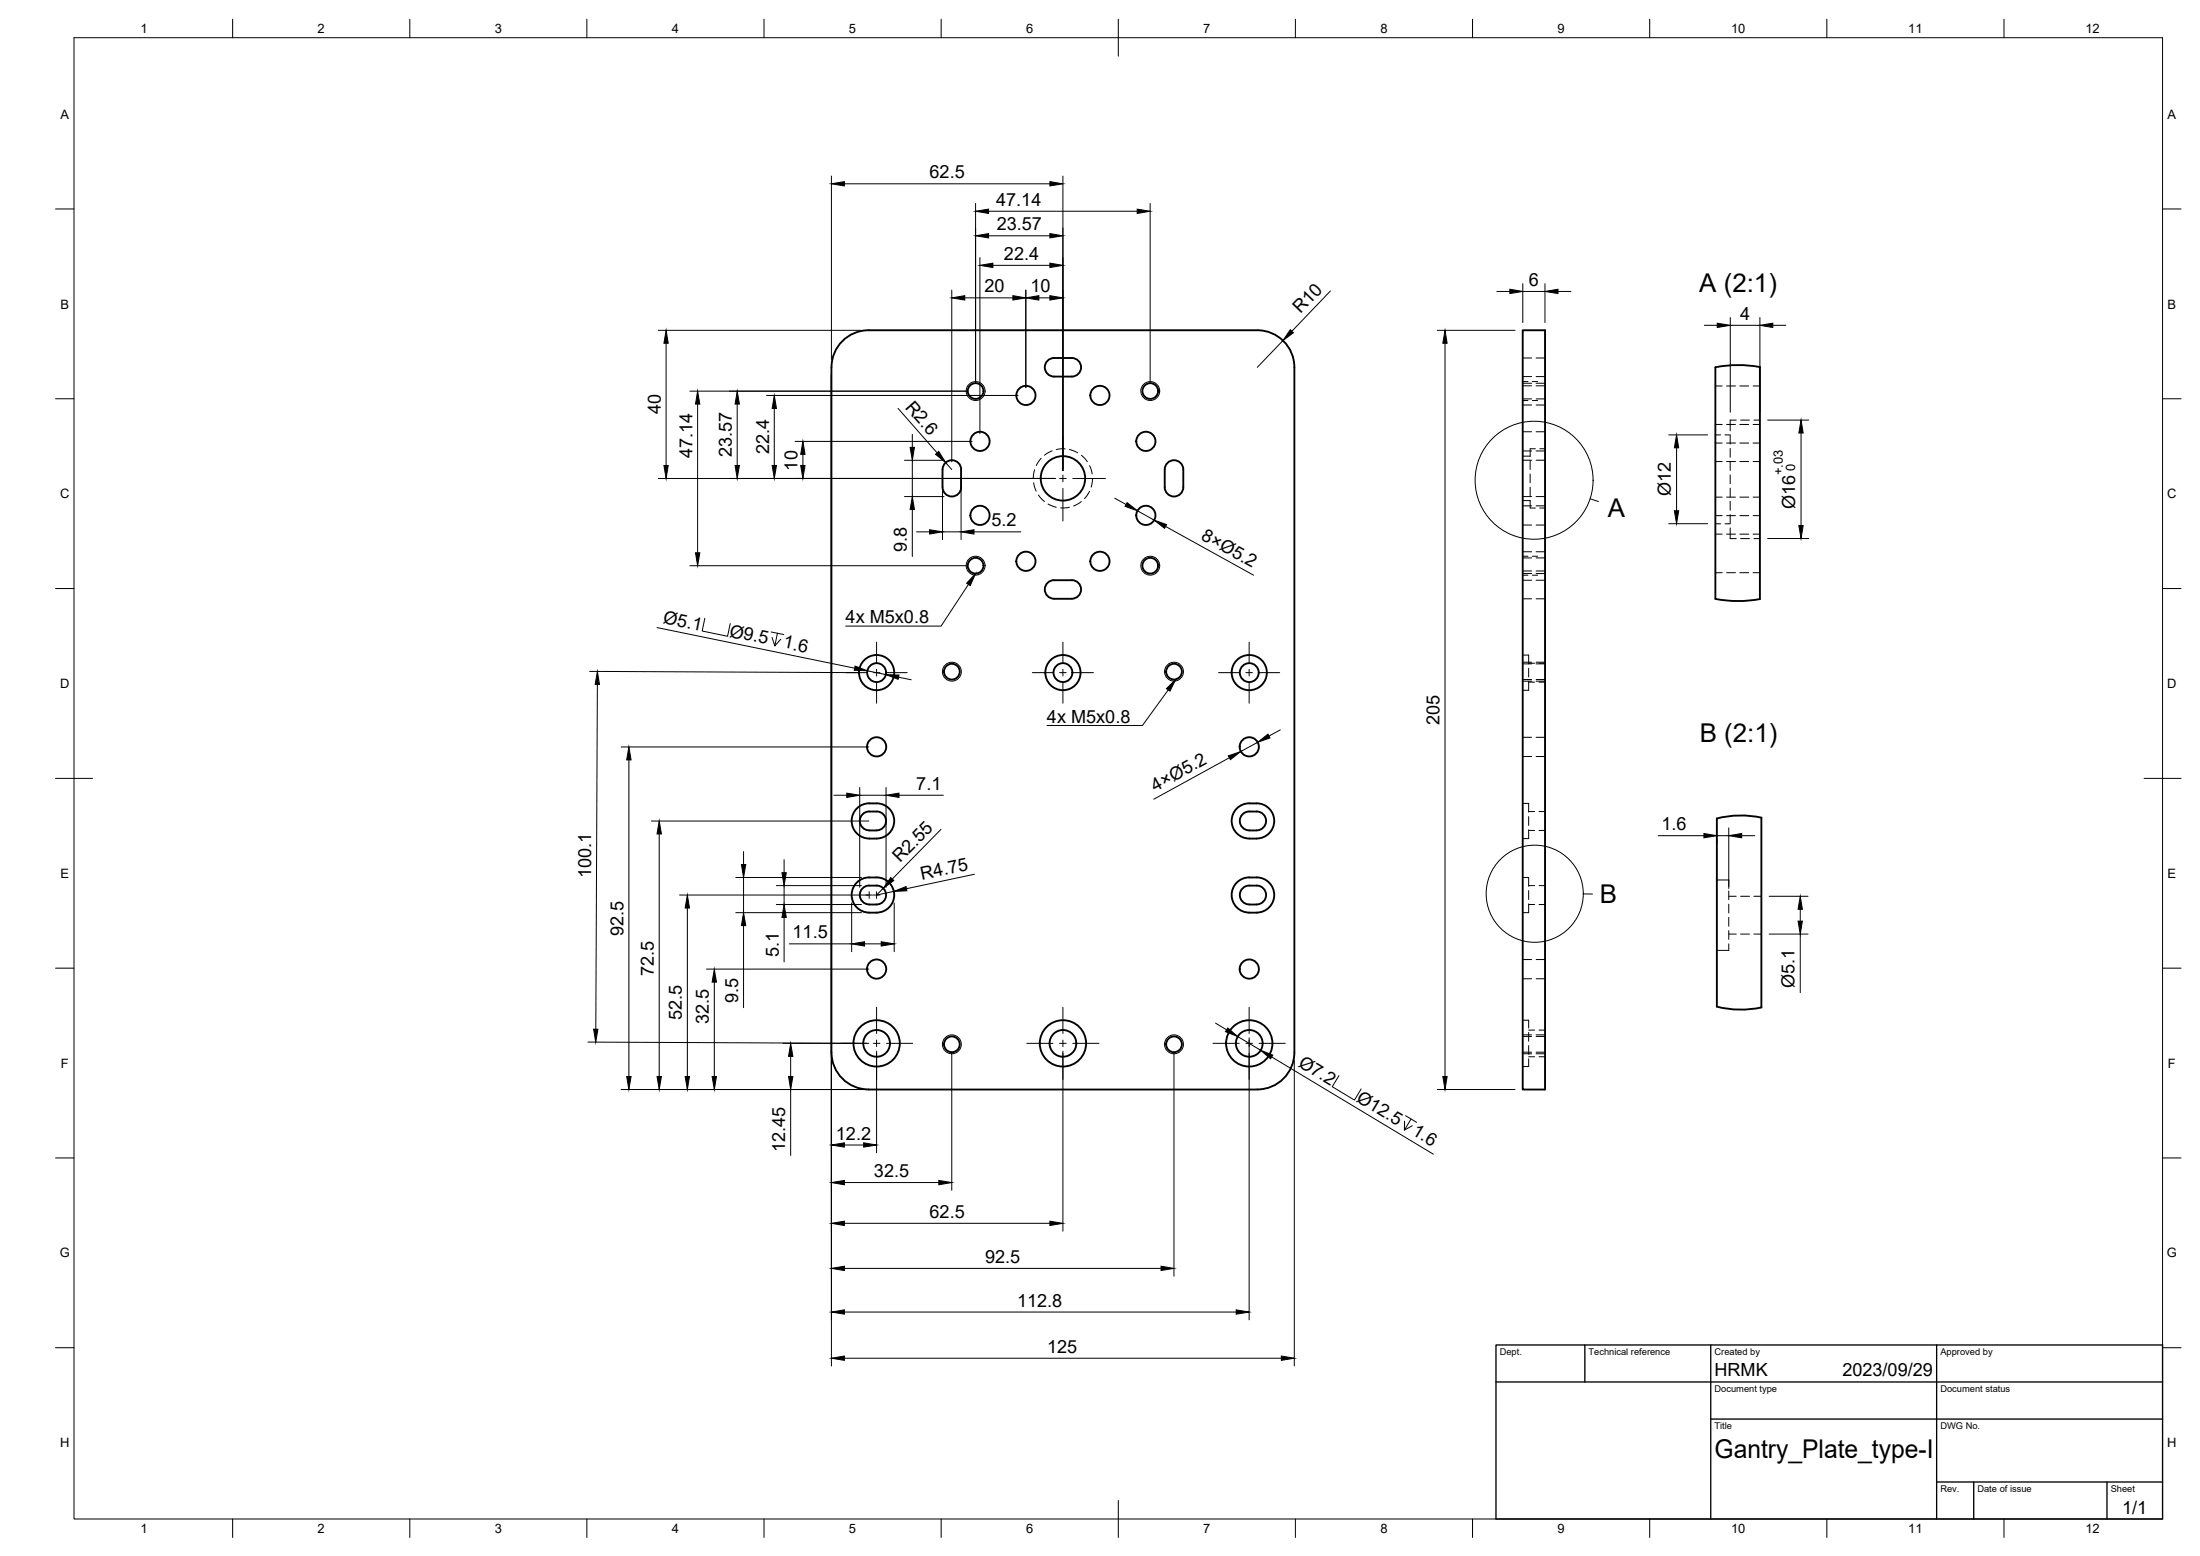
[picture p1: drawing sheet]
<svg xmlns="http://www.w3.org/2000/svg" width="594mm" height="420mm" viewBox="0 0 594 420" stroke-linecap="round" stroke-linejoin="round" font-family="sans-serif">
<!-- layer: Visible -->
<g fill="none" stroke="#000" stroke-width=".51">
<path d="M283.1 97.2l1.5-.5h4.8a2.51 2.51 0 0 1 2.5 2.5 2.51 2.51 0 0 1-2.5 2.5h-4.8a2.51 2.51 0 0 1-2.3-1.7 2.51 2.51 0 0 1 .8-2.8zM411.2 89.2h6v205h-6zM463.2 99.2v62.5M463.2 99.2a31.9 31.9 0 0 1 12.1-.1l-.1 62.7a31.8 31.8 0 0 1-12-.1M259.5 126.8v4.8M259.5 126.8a2.52 2.52 0 0 0-2.5-2.5 2.52 2.52 0 0 0-2.5 2.5v4.8a2.51 2.51 0 0 0 2.5 2.5 2.51 2.51 0 0 0 2.5-2.5M315.5 124.8a2.51 2.51 0 0 1 2.6-.3 2.51 2.51 0 0 1 1.4 2.3v4.8a2.51 2.51 0 0 1-2.5 2.5 2.51 2.51 0 0 1-2.5-2.5v-4.8a2.5 2.5 0 0 1 1-2zM283.1 157.2l1.5-.5h4.8a2.52 2.52 0 0 1 2.5 2.5 2.52 2.52 0 0 1-2.5 2.5h-4.8a2.51 2.51 0 0 1-2.3-1.7 2.51 2.51 0 0 1 .8-2.8zM231.1 218.6a5.8 5.8 0 0 1 5.6-1.7 4.8 4.8 0 0 1 4.8 4.8 4.8 4.8 0 0 1-4.8 4.7 6.5 6.5 0 0 1-5-1.1 4.8 4.8 0 0 1-.6-6.7zM339.3 216.9a5.6 5.6 0 0 0-6.1 2.4 4.8 4.8 0 0 0 4.1 7.1h2M339.3 219.1a3.9 3.9 0 0 0-3.9 1 2.55 2.55 0 0 0-.4 2.7 2.55 2.55 0 0 0 2.3 1.4M339.3 216.9a4.8 4.8 0 0 1 4.8 4.8 4.8 4.8 0 0 1-4.8 4.7"/>
<path d="M339.3 219.1a2.55 2.55 0 0 1 2.6 2.6 2.55 2.55 0 0 1-2.6 2.5M233.1 239.7a5.8 5.8 0 0 1 4.7-.3 2.56 2.56 0 0 1 1.4 2.9 2.56 2.56 0 0 1-2.5 1.9 4.1 4.1 0 0 1-4-.9 2.55 2.55 0 0 1 .4-3.6zM234.7 236.9h2M234.7 224.2h2M234.7 224.2a2.55 2.55 0 0 1-2.5-2.5 2.55 2.55 0 0 1 2.5-2.6 4 4 0 0 1 4 1 2.55 2.55 0 0 1 .3 2.7 2.55 2.55 0 0 1-2.3 1.4M234.7 236.9a4.8 4.8 0 0 0-4.7 4.8 4.8 4.8 0 0 0 4.7 4.7M236.7 236.9a4.8 4.8 0 0 1 4.8 4.8 4.8 4.8 0 0 1-4.8 4.7M337.3 236.9h2M337.3 224.2h2M337.3 236.9a4.8 4.8 0 0 0-4.7 4.8 4.8 4.8 0 0 0 4.7 4.7M339.3 239.1a3.9 3.9 0 0 0-3.9 1 2.55 2.55 0 0 0-.4 2.7 2.55 2.55 0 0 0 2.3 1.4h2M339.3 236.9a4.8 4.8 0 0 1 4.8 4.8 4.8 4.8 0 0 1-4.8 4.7"/>
<path d="M339.3 239.1a2.55 2.55 0 0 1 2.6 2.6 2.55 2.55 0 0 1-2.6 2.5M463.6 221v50.8M463.6 221a26.3 26.3 0 0 1 12.1-.2l-.1 51.2a26.3 26.3 0 0 1-12-.2M234.7 246.4h2M337.3 246.4h2M224.5 284.2v-185a10 10 0 0 1 10-10h105a10 10 0 0 1 10 10v185M224.5 284.2a10 10 0 0 0 10 10h105a10 10 0 0 0 10-10"/>
<circle cx="263.5" cy="105.6" r="2.13"/>
<circle cx="264.6" cy="119.2" r="2.59"/>
<circle cx="277" cy="106.8" r="2.59"/>
<circle cx="297" cy="106.8" r="2.59"/>
<circle cx="309.4" cy="119.2" r="2.59"/>
<circle cx="310.6" cy="105.6" r="2.13"/>
<circle cx="264.6" cy="139.2" r="2.59"/>
<circle cx="287" cy="129.2" r="6"/>
<circle cx="309.4" cy="139.2" r="2.59"/>
<circle cx="263.5" cy="152.7" r="2.13"/>
<circle cx="277" cy="151.6" r="2.59"/>
<circle cx="297" cy="151.6" r="2.59"/>
<circle cx="310.6" cy="152.7" r="2.13"/>
<circle cx="236.7" cy="181.6" r="2.55"/>
<circle cx="236.7" cy="181.6" r="4.8"/>
<circle cx="257" cy="181.4" r="2.13"/>
<circle cx="287" cy="181.6" r="2.55"/>
<circle cx="287" cy="181.6" r="4.8"/>
<circle cx="317" cy="181.4" r="2.13"/>
<circle cx="337.3" cy="181.6" r="2.55"/>
<circle cx="337.3" cy="181.6" r="4.8"/>
<circle cx="236.7" cy="201.7" r="2.59"/>
<circle cx="337.3" cy="201.7" r="2.59"/>
<circle cx="236.7" cy="261.7" r="2.59"/>
<circle cx="337.3" cy="261.7" r="2.59"/>
<circle cx="236.7" cy="281.7" r="3.6"/>
<circle cx="236.7" cy="281.7" r="6.3"/>
<circle cx="257" cy="282" r="2.13"/>
<circle cx="287" cy="281.7" r="3.6"/>
<circle cx="287" cy="281.7" r="6.3"/>
<circle cx="317" cy="282" r="2.13"/>
<circle cx="337.3" cy="281.7" r="3.6"/>
<circle cx="337.3" cy="281.7" r="6.3"/>
</g>
<!-- layer: Hidden -->
<g fill="none" stroke="#000" stroke-width=".27">
<path d="M411.2 96.7h2.4M414.8 96.7h2.4M411.2 101.7h2.4M411.2 116.6h2.4M411.2 109.4h2.4M411.2 104.2h2.4M411.2 103.5h2.4M411.2 107.7h2.4M414.8 101.7h2.4M414.8 116.6h2.4M414.8 109.4h2.4M414.8 104.2h2.4"/>
<path d="M414.8 103.5h2.4M414.8 107.7h2.4M463.2 114.6h1.9M463.2 104.2h1.9M463.2 117.4h1.4M463.2 119.6h1.9M465.8 117.4h1.4M466.2 114.6h2.4M466.2 104.2h2.4M466.2 119.6h2.4M467.2 117.5v2.4M468.8 113.4h-1.6v2.9"/>
<path d="M469.8 114.6h2.4M469.8 104.2h2.4M469.8 119.6h2.4M470 113.4h2.4M473.4 114.6h1.8M473.4 104.2h1.8M473.4 119.6h1.8M473.6 113.4h1.6M279.1 130.3l.7 2.3M279.4 126.8l-.4 2.4M280.4 133.7l1.6 1.7M281.2 123.7l-1.4 2"/>
<path d="M283 136.1l2.2 .9M284.1 121.7l-2.1 1.2M287.6 121.2l-2.4 .2M288.8 137l-2.4 .1M288.8 121.4l2.2 .9M292 135.4l-2.1 1.2M292 122.9l1.6 1.8M294.2 125.7l.7 2.3M294.2 132.7l-1.3 1.9M295 129.2l-.3 2.4M411.2 135.2l2-.1v2.1h1.4M411.2 136.6h2.4"/>
<path d="M411.2 121.8h2.4M411.2 123.2h2M411.2 124.3h2.4M411.2 134.1h2.4M413.2 124.4v2.4M413.2 128v2.4M413.2 131.6v2.3M414.6 121.2h-1.4v2M414.8 136.6h2.4M414.8 121.8h2.4M414.8 124.3h2.4M414.8 134.1h2.4"/>
<path d="M415.8 137.2h1.4M415.8 121.2h1.4M463.2 139.2h1.9M466.2 139.2h2.4M467.2 121.1v2.4M467.2 124.7v2.3M467.2 128.2v2.4M467.2 131.8v2.4M467.2 135.4v2.4M467.2 139v2.3M469.8 139.2h2.4M473.4 139.2h1.8"/>
<path d="M411.2 156.7h2.4M411.2 141.8h2.4M411.2 154.2h2.4M411.2 149h2.4M411.2 150.6h2.4M411.2 154.9h2.4M414.8 156.7h2.4M414.8 141.8h2.4M414.8 154.2h2.4M414.8 149h2.4M414.8 150.6h2.4M414.8 154.9h2.4"/>
<path d="M463.2 154.6h1.9M463.2 144.2h1.9M463.2 141.4h1.4M465.8 141.4h1.4M466.2 154.6h2.4M466.2 144.2h2.4M467.2 142.5v2.9h1.6M469.8 154.6h2.4M469.8 144.2h2.4M470 145.4h2.4M473.4 154.6h1.8M473.4 144.2h1.8"/>
<path d="M473.6 145.4h1.6M411.2 176.9h1.6v2.4M411.2 161.7h2.4M411.2 179.3h2.4M412.8 179.1h1.6M414.8 161.7h2.4M414.8 179.3h2.4M415.6 179.1h1.6M411.2 199.1h2.4M411.2 183.5h2.4M412.8 180.4v2.4M412.8 184v2.4h-1.6"/>
<path d="M412.8 184.2h1.6M414.8 199.1h2.4M414.8 183.5h2.4M415.6 184.2h1.6M411.2 216.9h1.6v2.4M411.2 204.3h2.4M412.8 219.1h1.6M414.8 204.3h2.4M415.6 219.1h1.6M411.2 236.9h1.6v2.4M412.8 220.5v2.4M412.8 224.1v2.3h-1.6"/>
<path d="M412.8 239.1h1.6M412.8 224.2h1.6M415.6 239.1h1.6M415.6 224.2h1.6M463.6 237.6h3.2v1.8M411.2 259.1h2.4M412.8 240.5v2.4M412.8 244.1v2.3h-1.6M412.8 244.2h1.6M414.8 259.1h2.4M415.6 244.2h1.6M466.8 240.6v2.4"/>
<path d="M466.8 244.1v2.4M466.8 247.7v2.4M466.8 251.3v2.4M466.8 254.9v1.7h-3.2M466.8 242h2M466.8 252.2h2M470 242h2.4M470 252.2h2.4M473.6 242h2M473.6 252.2h2M411.2 275.5h1.6v2.1M411.2 264.3h2.4"/>
<path d="M411.2 279.9h2.4M412.8 278.8v2.4M412.8 278.2h1.6M414.8 264.3h2.4M414.8 279.9h2.4M415.6 278.2h1.6M411.2 284.1h2.4M412.8 282.3v2.4M412.8 285.9v2.1h-1.6M412.8 285.3h1.6M414.8 284.1h2.4M415.6 285.3h1.6"/>
</g>
<!-- layer: Visible Narrow -->
<g fill="none" stroke="#000" stroke-width=".27">
<circle cx="263.5" cy="105.6" r="2.55"/>
<circle cx="310.6" cy="105.6" r="2.55"/>
<circle cx="263.5" cy="152.7" r="2.55"/>
<circle cx="310.6" cy="152.7" r="2.55"/>
<circle cx="257" cy="181.4" r="2.55"/>
<circle cx="317" cy="181.4" r="2.55"/>
<circle cx="257" cy="282" r="2.55"/>
<circle cx="317" cy="282" r="2.55"/>
</g>
<!-- layer: Hidden Narrow -->
<g fill="none" stroke="#000" stroke-width=".27">
<path d="M411.2 103h1.4M411.2 108.2h1.4M413.8 103h1.4M413.8 108.2h1.4M463.2 134.2h1.9M463.2 124.6h1.9M466.2 134.2h2.4M466.2 124.6h2.4M469.8 134.2h2.4M469.8 124.6h2.4M473.4 134.2h1.8M473.4 124.6h1.8"/>
<path d="M411.2 150.2h1.4M411.2 155.3h1.4M413.8 150.2h1.4M413.8 155.3h1.4M411.2 178.8h2.4M414.8 178.8h2.4M411.2 183.9h2.4M414.8 183.9h2.4M411.2 279.4h2.4M414.8 279.4h2.4M411.2 284.5h2.4M414.8 284.5h2.4"/>
</g>
<!-- layer: TITLEBLOCK -->
<path d="M404 363.2h180v47h-180zM404 373.2h180M428 363.2v10M462 363.2v47M523 363.2v47M462 383.2h122M523 400.2h61M533 400.2v10M569 400.2v10" fill="none" stroke="#000" stroke-width=".36"/>
<!-- layer: BORDER -->
<g fill="none" stroke="#000" stroke-width=".27">
<path d="M20 10.2h564v400h-564zM62.8 5.2v5M110.7 5.2v5M158.5 5.2v5M206.3 5.2v5M254.1 5.2v5M302 5.2v10M349.8 5.2v5M397.6 5.2v5M445.5 5.2v5M493.3 5.2v5M541.1 5.2v5"/>
<path d="M15 56.4h5M584 56.4h5M15 107.7h5M584 107.7h5M15 158.9h5M584 158.9h5M15 210.2h10M579 210.2h10M15 261.4h5M584 261.4h5M15 312.7h5M584 312.7h5"/>
<path d="M15 363.9h5M584 363.9h5M62.8 410.2v5M110.7 410.2v5M158.5 410.2v5M206.3 410.2v5M254.1 410.2v5M302 405.2v10M349.8 410.2v5M397.6 410.2v5M445.5 410.2v5M493.3 410.2v5"/>
<path d="M541.1 410.2v5"/>
</g>
<!-- layer: FD_Dimensions -->
<g fill="none" stroke="#000" stroke-width=".27">
<path d="M224.5 47.5v49.6M228 49.6h55.5M263.4 54.9v48.6M267 57h40.1M287 47.5v79.6M310.6 54.9v48.6M257 78.3v46.4M264.6 69.6v47.5M267 63.7h16.5M268.1 71.6h15.4M277 78.3v26.4M359.3 78.6l-10.5 10.9"/>
<path d="M404.2 78.7h3.5M411.2 76.6v10.5M411.2 78.7h6M417.2 76.6v10.5M420.7 78.7h3.5M177.8 89.2h54.6M179.9 92.7v33M260.5 80.4h13M280.5 80.4h3M346.4 92l-6.9 7.2M388.1 89.2h21M390.2 92.7v198"/>
<path d="M460.2 87.8h3.5M467.2 85.7v25.6M467.2 87.8h8M475.2 85.7v25.6M478.7 87.8h3.5M186.3 105.6h75M188.4 109.1v40.2M199.1 109.1v16.6M207 106.8h67.9M209.1 110.3v15.4M214.7 119.2h47.8M224.5 101.3v267.6"/>
<path d="M242.5 110.3l10.5 12M246.4 117.3v3.5M450.6 117.4h10.5M477.3 113.4h11.1M486.3 116.9v25M177.8 129.2h107.1M216.8 122.7v3M244.2 124.3h10.7M244.2 134.1h10.7M246.4 124.3v9.8M246.4 137.6v12.7M254.5 128.9v16.8"/>
<path d="M255.4 124.9l1.6 1.9M259.5 128.9v16.8M301 134.5l3.1 1.7M307.1 137.9l4.6 2.6M452.7 120.9v17M186.3 152.8h75M247.5 143.6h3.5M254.5 143.6h5M263 143.6h12.7M314.7 142.2l23.8 13.1M450.6 141.4h10.5M477.3 145.4h11.1"/>
<path d="M177.4 169.5l53.4 10.9M190.3 167l-.7 3.4 6.9 1.4 .7-3.4M208.2 170.6l3.4 .7M209.9 171l-.7 3.4-.7-2.3M210.8 172.6l-1.6 1.8M159.2 181.3l72.7 .3M161.3 184.8l-.4 93.1M234.2 181.1l5 1.1M242.6 182.9l3.5 .7M345.7 197.1l-3 1.7M167.7 201.7h66.9M169.8 205.2v85.5"/>
<path d="M225.2 214.7h3.5M232.2 212.6v27M232.2 214.7h7.1M239.3 212.6v27M242.8 214.7h11.9M332 204.6l-20.4 11.2M339.6 200.4l-4.6 2.5M175.9 221.7h58.7M178 225.2v65.5M198.7 236.9h33.9M200.8 229.9v3.5M200.8 236.9v9.5"/>
<path d="M209.6 239.1h23M211.7 232.1v3.5M211.7 239.1v5.1M238.5 239.9l-1.8 1.8 4.7-1M254.1 224l-13.2 13.4M263.1 236.1l-18.3 3.9M447.8 225.7h12.3M463.6 226.9v.9M463.6 225.7h3.2M466.8 223.5v16.4M470.3 225.7h3.5M183.5 241.7h51.1"/>
<path d="M185.6 245.2v45.5M198.7 246.4h33.9M200.8 249.9v22.2M209.6 244.2h23M211.7 247.7v12M213.1 254.9h16.9M230 243.8v13.2M233.5 254.9h4.5M241.5 243.8v13.2M477.7 242h10.5M477.7 252.2h10.5M486.1 245.5v3.2"/>
<path d="M486.1 252.2v15.8M190.8 261.7h43.8M192.9 265.2v25.5M328.2 276.3l3 1.8M334.2 279.9l6.2 3.7M158.8 281.4l72.7 .3M167.7 294.2h169.7M211.4 281.7h23.2M213.5 285.2v5.5M213.5 294.2v17.8M236.7 283.8v27.5M257 284.1v37.3"/>
<path d="M287 283.8v48.6M317 284.1v60.5M337.3 280.2v76.2M343.4 285.4l43.7 26.3M349.5 286.3v82.6M361.6 290.4l-1.9 3 6.1 3.7 1.8-3.1M388.1 294.2h21M228 309.2h5.2M228 319.3h25.5M379.5 301.3l3 1.8M381 302.2l-1.8 3 .1-2.5M381.4 304l-2.2 1.2"/>
<path d="M228 330.3h55.5M228 342.5h85.5M228 354.3h105.8M228 366.8h118"/>
</g>
<g fill="#000" stroke="#000" stroke-width=".27">
<path d="M224.5 49.6l3.5-.6v1.2zM263.4 57l3.6-.5v1.1zM283.5 49l3.5 .6-3.5 .6zM307.1 56.5l3.5 .5-3.5 .6zM257 80.4l3.5-.6v1.2zM263.4 63.7l3.6-.6v1.1zM264.6 71.6l3.5-.5v1.1zM273.5 79.8l3.5 .6-3.5 .6zM277 80.4l3.5-.6v1.2zM283.5 79.8l3.5 .6-3.5 .6zM283.5 71.1l3.5 .5-3.5 .6zM283.5 63.1l3.5 .6-3.5 .5z"/>
<path d="M407.7 78.1l3.5 .6-3.5 .6zM417.2 78.7l3.5-.6v1.2zM179.9 89.2l.5 3.5h-1.1zM348.4 89l.9 .9-2.9 2.1zM390.2 89.2l.6 3.5h-1.2zM463.7 87.3l3.5 .5-3.5 .6zM475.2 87.8l3.5-.5v1.1zM188.4 105.6l.6 3.5h-1.2zM199.1 105.6l.6 3.5h-1.2zM209.1 106.8l.6 3.5h-1.2zM486.3 113.4l.6 3.5h-1.1zM179.3 125.7h1.1l-.5 3.5z"/>
<path d="M198.5 125.7h1.2l-.6 3.5zM208.5 125.7h1.2l-.6 3.5zM216.2 125.7h1.2l-.6 3.5zM216.8 119.2l.6 3.5h-1.2zM245.8 120.8h1.1l-.5 3.5zM246.4 134.1l.5 3.5h-1.1zM252.6 122.7l.9-.8 1.9 3zM304.4 135.7l2.7 2.2-3.3-1.2zM452.7 117.4l.6 3.5h-1.2zM452.1 137.9h1.2l-.6 3.5zM187.8 149.3h1.2l-.6 3.5zM251 143l3.5 .6-3.5 .6z"/>
<path d="M259.5 143.6l3.5-.6v1.2zM311.7 140.5l3.3 1.1-.5 1.1zM485.8 141.9h1.1l-.6 3.5zM230.9 179.9l3.3 1.2-3.5-.1zM161.3 181.3l.6 3.5h-1.2zM239.2 182.2l3.6 .1-.3 1.1zM339.6 200.4l2.8-2.2 .5 1.1zM169.8 201.7l.6 3.5h-1.2zM228.7 214.2l3.5 .5-3.5 .6zM239.3 214.7l3.5-.5v1.1zM331.7 204.1l3.3-1.2-2.7 2.2zM178 221.7l.6 3.5h-1.2z"/>
<path d="M200.2 233.4h1.2l-.6 3.5zM211.2 235.6h1.1l-.6 3.5zM240.5 237l.9 .8-2.9 2.1zM241.4 240.7l3.3-1.3 .2 1.1zM460.1 225.1l3.5 .6-3.5 .5zM466.8 225.7l3.5-.6v1.1zM185.6 241.7l.6 3.5h-1.2zM200.8 246.4l.6 3.5h-1.2zM211.7 244.2l.6 3.5h-1.1zM230 254.9l3.5-.6v1.2zM238 254.3l3.5 .6-3.5 .6zM486.1 242l.6 3.5h-1.2z"/>
<path d="M485.5 248.7h1.2l-.6 3.5zM160.3 277.9h1.2l-.6 3.5zM192.9 261.7l.6 3.5h-1.2zM331.5 277.6l2.7 2.3-3.3-1.3zM169.2 290.7h1.2l-.6 3.5zM177.4 290.7h1.2l-.6 3.5zM185 290.7h1.2l-.6 3.5zM192.3 290.7h1.2l-.6 3.5zM213.5 281.7l.6 3.5h-1.2zM212.9 290.7h1.2l-.6 3.5zM340.4 283.6l3.3 1.3-.6 1zM389.6 290.7h1.2l-.6 3.5z"/>
<path d="M224.5 309.2l3.5-.6v1.2zM224.5 319.3l3.5-.6v1.2zM233.2 308.6l3.5 .6-3.5 .6zM253.5 318.7l3.5 .6-3.5 .6zM224.5 330.3l3.5-.5v1.1zM283.5 329.8l3.5 .5-3.5 .6zM224.5 342.5l3.5-.6v1.2zM224.5 354.3l3.5-.6v1.2zM313.5 341.9l3.5 .6-3.5 .6zM333.8 353.7l3.5 .6-3.5 .6zM224.5 366.8l3.5-.6v1.1zM346 366.2l3.5 .6-3.5 .5z"/>
</g>
<!-- layer: Smart Centers -->
<g fill="none" stroke="#000" stroke-width=".27">
<path d="M287 117.7v8.8M275.5 129.2h8.8M286.1 129.2h1.8M287 128.3v1.8M287 131.9v8.8M289.7 129.2h8.8M236.7 173.4v5.6M287 173.4v5.6M337.3 173.4v5.6M228.5 181.6h5.5M235.8 181.6h1.8M236.7 180.7v1.8"/>
<path d="M236.7 184.3v5.6M239.4 181.6h5.6M278.8 181.6h5.5M286.1 181.6h1.8M287 180.7v1.8M287 184.3v5.6M289.7 181.6h5.6M329.1 181.6h5.5M336.4 181.6h1.8M337.3 180.7v1.8M337.3 184.3v5.6M340 181.6h5.6"/>
<path d="M233.8 241.7h1.8M234.7 240.8v1.8M235.8 241.7h1.8M236.7 240.8v1.8M236.7 272v7.1M287 272v7.1M337.3 272v7.1M227 281.7h7M235.8 281.7h1.8M236.7 280.8v1.8M236.7 284.4v7.1M239.4 281.7h7.1"/>
<path d="M277.3 281.7h7M286.1 281.7h1.8M287 280.8v1.8M287 284.4v7.1M289.7 281.7h7.1M327.6 281.7h7M336.4 281.7h1.8M337.3 280.8v1.8M337.3 284.4v7.1M340 281.7h7.1"/>
</g>
<!-- layer: Hole Notes -->
<path d="M263.4 154.9l-1.4 3.2-1-.6zM315 185.9l2.5-2.4-1.6 3.1z" fill="#000" stroke="#000" stroke-width=".27"/>
<path d="M261.5 157.8l-7.4 11.3h-25.8M315.5 186.3l-7 9.6h-25.8" fill="none" stroke="#000" stroke-width=".27"/>
<!-- layer: Detail Boundary -->
<g fill="none" stroke="#000" stroke-width=".27">
<path d="M429.4 134.7l2.2 .7M427.5 241.4h2.5"/>
<circle cx="414.3" cy="129.7" r="15.9"/>
<circle cx="414.4" cy="241.3" r="13.1"/>
</g>
<g font-size="7">
<text x="458.9" y="78.9">A (2:1)</text>
<text x="434.1" y="139.5">A</text>
<text x="459" y="200.5">B (2:1)</text>
<text x="432" y="243.9">B</text>
<text x="463" y="393.7">Gantry_Plate_type-I</text>
</g>
<g font-size="4.9">
<text x="251" y="48.2">62.5</text>
<text x="269" y="55.6">47.14</text>
<text x="269.2" y="62.2">23.57</text>
<text x="271.1" y="70.3">22.4</text>
<text x="412.9" y="77.2">6</text>
<text x="265.8" y="79">20</text>
<text x="278.2" y="79">10</text>
<text x="351.2" y="84.9" transform="rotate(-46 351.2 84.9)">R10</text>
<text x="469.9" y="86.4">4</text>
<text x="178.4" y="111.8" transform="rotate(-90 178.4 111.8)">40</text>
<text x="244.2" y="110" transform="rotate(49 244.2 110)">R2.6</text>
<text x="187" y="123.7" transform="rotate(-90 187 123.7)">47.14</text>
<text x="197.6" y="123.5" transform="rotate(-90 197.6 123.5)">23.57</text>
<text x="207.7" y="122.7" transform="rotate(-90 207.7 122.7)">22.4</text>
<text x="215.3" y="127.1" transform="rotate(-90 215.3 127.1)">10</text>
<text x="451.2" y="134" transform="rotate(-90 451.2 134)">Ø12</text>
<text x="484.8" y="137.4" transform="rotate(-90 484.8 137.4)">Ø16</text>
<text x="267.7" y="142.2">5.2</text>
<text x="244.9" y="149.1" transform="rotate(-90 244.9 149.1)">9.8</text>
<text x="324.1" y="145.6" transform="rotate(29 324.1 145.6)">8×Ø5.2</text>
<text x="178.9" y="168.2" transform="rotate(12 178.9 168.2)">Ø5.1</text>
<text x="196.8" y="171.9" transform="rotate(12 196.8 171.9)">Ø9.5</text>
<text x="228.3" y="168.4">4x M5x0.8</text>
<text x="211.3" y="174.8" transform="rotate(12 211.3 174.8)">1.6</text>
<text x="282.7" y="195.2">4x M5x0.8</text>
<text x="388.7" y="195.7" transform="rotate(-90 388.7 195.7)">205</text>
<text x="247.4" y="213.3">7.1</text>
<text x="312" y="213.8" transform="rotate(-29 312 213.8)">4×Ø5.2</text>
<text x="448.6" y="224.2">1.6</text>
<text x="243.1" y="233.1" transform="rotate(-46 243.1 233.1)">R2.55</text>
<text x="159.6" y="237.2" transform="rotate(-90 159.6 237.2)">100.1</text>
<text x="248.9" y="237.6" transform="rotate(-12 248.9 237.6)">R4.75</text>
<text x="168.4" y="252.7" transform="rotate(-90 168.4 252.7)">92.5</text>
<text x="214" y="253.4">11.5</text>
<text x="176.6" y="263.6" transform="rotate(-90 176.6 263.6)">72.5</text>
<text x="210.3" y="258.5" transform="rotate(-90 210.3 258.5)">5.1</text>
<text x="484.6" y="266.8" transform="rotate(-90 484.6 266.8)">Ø5.1</text>
<text x="184.1" y="275.4" transform="rotate(-90 184.1 275.4)">52.5</text>
<text x="199.3" y="270.9" transform="rotate(-90 199.3 270.9)">9.5</text>
<text x="191.4" y="276.6" transform="rotate(-90 191.4 276.6)">32.5</text>
<text x="350.4" y="287.8" transform="rotate(31 350.4 287.8)">Ø7.2</text>
<text x="366" y="297.2" transform="rotate(31 366 297.2)">Ø12.5</text>
<text x="212" y="311.1" transform="rotate(-90 212 311.1)">12.45</text>
<text x="225.7" y="307.8">12.2</text>
<text x="381" y="306.2" transform="rotate(31 381 306.2)">1.6</text>
<text x="236" y="317.9">32.5</text>
<text x="251" y="328.9">62.5</text>
<text x="266" y="341">92.5</text>
<text x="274.6" y="352.8">112.8</text>
<text x="282.8" y="365.3">125</text>
<text x="463" y="371.7">HRMK</text>
<text x="497.5" y="371.7">2023/09/29</text>
<text x="573.1" y="408.8">1/1</text>
</g>
<g font-size="3.5">
<text x="37.9" y="8.9">1</text>
<text x="85.8" y="8.9">2</text>
<text x="133.6" y="8.9">3</text>
<text x="181.4" y="8.9">4</text>
<text x="229.3" y="8.9">5</text>
<text x="277.1" y="8.9">6</text>
<text x="324.9" y="8.9">7</text>
<text x="372.7" y="8.9">8</text>
<text x="420.6" y="8.9">9</text>
<text x="467.4" y="8.9">10</text>
<text x="515.3" y="8.9">11</text>
<text x="563.1" y="8.9">12</text>
<text x="16.3" y="32">A</text>
<text x="585.3" y="32">A</text>
<text x="16.3" y="83.3">B</text>
<text x="585.3" y="83.3">B</text>
<text x="481.4" y="128.4" transform="rotate(-90 481.4 128.4)">+.03</text>
<text x="484.8" y="127.2" transform="rotate(-90 484.8 127.2)">0</text>
<text x="16.2" y="134.6">C</text>
<text x="585.2" y="134.6">C</text>
<text x="16.2" y="185.8">D</text>
<text x="585.2" y="185.8">D</text>
<text x="16.3" y="237">E</text>
<text x="585.3" y="237">E</text>
<text x="16.4" y="288.3">F</text>
<text x="585.4" y="288.3">F</text>
<text x="16.1" y="339.6">G</text>
<text x="585.1" y="339.6">G</text>
<text x="16.2" y="390.8">H</text>
<text x="585.2" y="390.8">H</text>
<text x="37.9" y="413.9">1</text>
<text x="85.8" y="413.9">2</text>
<text x="133.6" y="413.9">3</text>
<text x="181.4" y="413.9">4</text>
<text x="229.3" y="413.9">5</text>
<text x="277.1" y="413.9">6</text>
<text x="324.9" y="413.9">7</text>
<text x="372.7" y="413.9">8</text>
<text x="420.6" y="413.9">9</text>
<text x="467.4" y="413.9">10</text>
<text x="515.3" y="413.9">11</text>
<text x="563.1" y="413.9">12</text>
</g>
<g font-size="2.5">
<text x="405" y="366">Dept.</text>
<text x="429" y="366">Technical reference</text>
<text x="463" y="366">Created by</text>
<text x="524" y="366">Approved by</text>
<text x="463" y="376">Document type</text>
<text x="524" y="376">Document status</text>
<text x="463" y="386">Title</text>
<text x="524" y="386">DWG No.</text>
<text x="524" y="403">Rev.</text>
<text x="534" y="403">Date of issue</text>
<text x="570" y="403">Sheet</text>
</g>
</svg>
